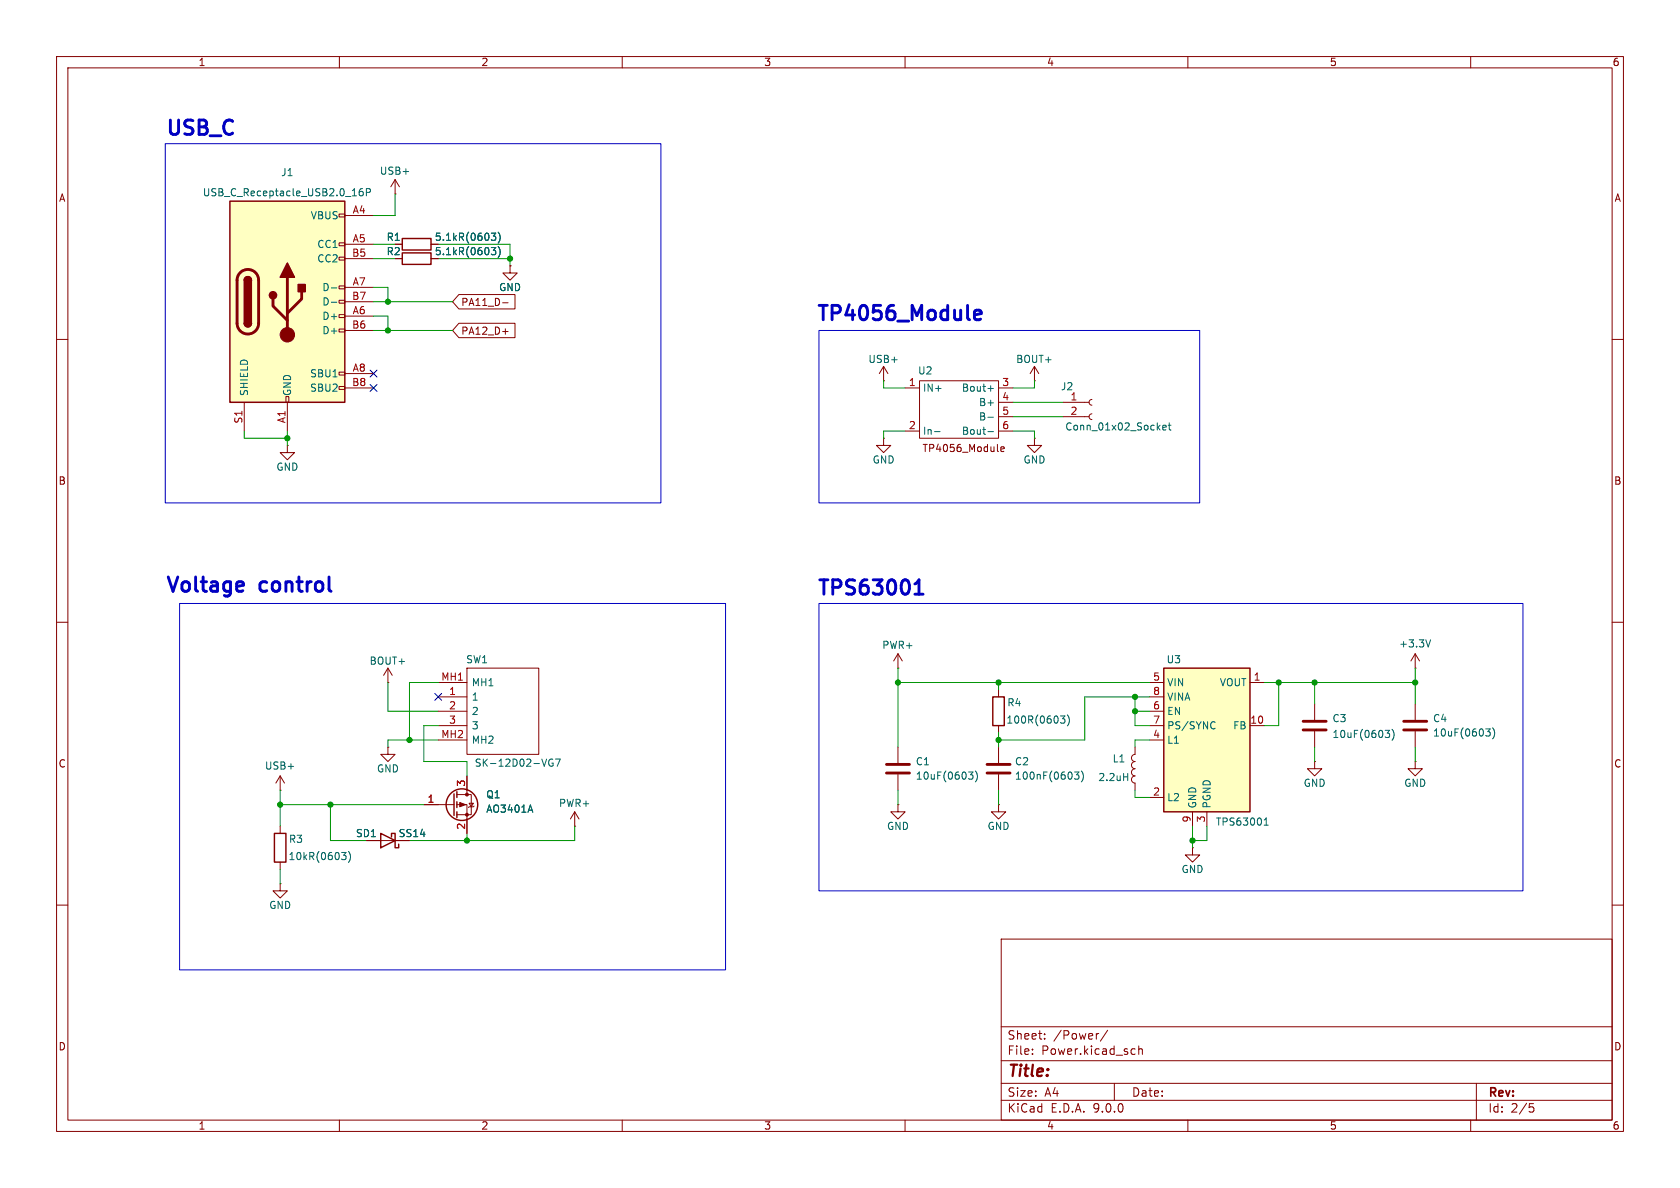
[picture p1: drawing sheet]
<svg xmlns="http://www.w3.org/2000/svg" width="297mm" height="210mm" viewBox="0 0 297 210" stroke-linecap="round" stroke-linejoin="round" font-family="sans-serif">
<g fill="none" stroke="#840000" stroke-width=".18">
<path d="M10 10h277v190h-277zM12 12h273v186h-273zM60 10v2M110 10v2M160 10v2M210 10v2M260 10v2M69.8 43.2h1.3M69.8 45.7h1.3M76.2 43.2h1.3M76.2 45.7h1.3M90.2 47v1.3h1.2l-1.2 1.2-1.3-1.2h1.3"/>
<path d="M90.2 47h.1M10 60h2M188 71.1h4.5M188 73.7h4.5M193 70.6l-.3 .2-.2 .3 .2 .4 .3 .1M193 73.2l-.3 .1-.2 .4 .2 .3 .3 .2M285 60h2M10 110h2M250.2 118.1h.1M250.2 115.6l-.8 1.2M250.2 115.6l.8 1.2M250.2 115.6v2.5"/>
<path d="M285 110h2M49.5 156.2v1.3h1.3l-1.3 1.3-1.2-1.3h1.2M49.5 156.2h.1M101.6 146.1h.1M101.6 143.5l-.8 1.3M101.6 143.5l.8 1.3M101.6 143.5v2.6M10 160h2M177 166h108v32h-108zM285 160h2M60 198v2M110 198v2"/>
<path d="M160 198v2M177 194.5h108M177 191.5h108M177 187.5h108M177 181.5h108M182.5 186.3v.1M182.5 185.5v.1M184.7 183.6v.1M184.7 182.8v.1M194.2 182.7l-.2 .1M195.8 182.1l-1.3 2M197 191.5v3"/>
<path d="M200.2 185.4l.5 .1M200.7 186.3l-.5 .1M201.3 185.5l.2-.1 .4 .1 .1 .9M201.3 184.9v1.5M210 198v2M260 198v2M261 191.5v6.5M270.4 195.1h.7M270.5 195.7h.4l.3 .3-.2 .5-.5 .1"/>
</g>
<path d="M86.9 41.2h.7l-.4 .5 .4 .1v.6l-.2 .1-.5-.1M86.9 43.8h.7l-.4 .4 .4 .2v.5l-.2 .1h-.5M88.1 41a1.46 1.46 0 0 1 0 2M88.1 43.6a1.46 1.46 0 0 1 0 1.9M205.6 75.6l.6-.1-.1-.3h-.4l-.1 .2v.6h.5M206.5 75.2h.5M206.7 74.7v1.1l.3 .2M252.9 113.1l-.4 1.3" fill="none" stroke="#006464" stroke-width=".18"/>
<path d="M71.1 42.2h5.1v2h-5.1zM71.1 44.7h5.1v2h-5.1z" fill="none" stroke="#840000" stroke-width=".25"/>
<path d="M40.6 35.6h20.4v35.5h-20.4z" fill="#ffffc2"/>
<g fill="none" stroke="#840000" stroke-width=".18">
<path d="M59.9 37.8h1.1v.6h-1.1zM61 38.1h5M69.8 34.3h.1M69.8 31.8l-.7 1.2M69.8 31.8l.8 1.2M69.8 31.8v2.5M59.9 42.9h1.1v.5h-1.1zM59.9 45.5h1.1v.5h-1.1zM59.9 50.5h1.1v.6h-1.1zM59.9 53.1h1.1v.5h-1.1zM59.9 55.6h1.1v.5h-1.1zM59.9 58.2h1.1v.5h-1.1z"/>
<path d="M61 43.2h5M61 45.7h5M61 50.8h5M61 53.3h5M61 55.9h5M61 58.4h5M43.2 71.1v5.1M50.5 70.1h.6v1h-.6zM50.8 78.7v1.3h1.3l-1.3 1.3-1.3-1.3h1.3M50.8 78.7h.1M50.8 71.1v5.1M59.9 65.8h1.1v.5h-1.1z"/>
<path d="M59.9 68.3h1.1v.5h-1.1zM61 66h5M61 68.6h5M156.2 67.3h.1M156.2 77.5v1.2h1.3l-1.3 1.3-1.3-1.3h1.3M156.2 77.5h.1M156.2 64.8l-.8 1.2M156.2 64.8l.8 1.2M156.2 64.8v2.5M160 68.6h2.6M160 76.2h2.6M162.6 67.3h13.9v10.2h-13.9z"/>
<path d="M176.4 79.8h.1M176.5 68.6h2.6M176.5 76.2h2.6M176.5 71.1h2.6M176.5 73.7h2.6M176.9 79.4l.6-.1v-.3h-.4l-.2 .2 .1 .6h.5M182.9 77.5v1.2h1.2l-1.2 1.3-1.3-1.3h1.3M182.9 77.5h.1M182.9 67.3h.1M182.9 64.8l-.8 1.2M182.9 64.8l.7 1.2M182.9 64.8v2.5"/>
<path d="M68.6 118.1l-.8 1.3M68.6 118.1l.7 1.3M68.6 118.1v2.6M82.5 118.1h12.7v15.3h-12.7zM158.7 118.1h.1M158.7 115.6v2.5M158.7 115.6l-.7 1.2M158.7 115.6l.8 1.2M49.5 139.7h.1M49.5 137.2l-.7 1.2M49.5 137.2l.8 1.2M49.5 137.2v2.5"/>
<path d="M68.6 120.7h.1M68.6 132.1v1.3h1.2l-1.2 1.2-1.3-1.2h1.3M68.6 132.1h.1M77.5 120.7h5M77.5 123.2h5M77.5 125.7h5M77.5 128.3h5M77.5 130.8h5M82.5 137.2v3.3M158.7 132.1v2.8M158.7 136.9v2.8M176.5 121.9v1.3"/>
<path d="M176.5 128.3v1.2M176.5 132.1v2.8M176.5 136.9v2.8M200.7 137.2a.63 .63 0 0 0-.7 .6 .63 .63 0 0 0 .7 .6v1.3M200.7 132.1v1.3a.64 .64 0 0 0-.7 .6 .64 .64 0 0 0 .7 .6 .64 .64 0 0 0-.7 .7 .64 .64 0 0 0 .7 .6 .63 .63 0 0 0-.7 .6 .63 .63 0 0 0 .7 .7M232.4 134.6v1.3h1.3l-1.3 1.3-1.3-1.3h1.3M232.4 134.6h.1M232.4 124.5v2.8M232.4 129.3v2.8M250.2 124.5v2.8M250.2 129.3v2.8M49.5 146.1v1.2"/>
<path d="M49.5 152.4v1.3M64.8 148.6h5M74.9 142.2h5.4M80.8 140.5h2.5v3.5h-2.5M80.8 142.2h1.7v5.1M82.9 142h.8l-.4 .6zM83.8 142.5l-.1 .1h-.8l-.1 .1M158.7 142.2v1.3h1.3l-1.3 1.3-1.2-1.3h1.2M158.7 142.2h.1M176.5 142.2v1.3h1.3l-1.3 1.3-1.2-1.3h1.2M176.5 142.2h.1M210.8 149.9v1.2h1.3l-1.3 1.3-1.3-1.3h1.3"/>
<path d="M210.8 149.9h.1"/>
</g>
<g fill="none" stroke="#840000" stroke-width=".25">
<path d="M40.6 35.6h20.4v35.5h-20.4zM43.2 49.5a.64 .64 0 0 1 .6-.6 .64 .64 0 0 1 .6 .6M43.2 57.2a.64 .64 0 0 0 .6 .6 .64 .64 0 0 0 .6-.6M80.8 140v1M175.5 123.2h2v5.1h-2zM48.5 147.3h2v5.1h-2zM67.3 147.3l2.5 1.3-2.5 1.3zM69.2 148v-.7h.6v2.6h.7v-.7M80.3 140.3v3.8M80.8 141.7v1M80.8 143.5v1"/>
<circle cx="81.7" cy="142.2" r="2.79"/>
</g>
<path d="M42.5 48.2a1.9 1.9 0 0 1 2-.4 1.9 1.9 0 0 1 1.2 1.7v7.7a1.91 1.91 0 0 1-1.9 1.8 1.91 1.91 0 0 1-1.9-1.8v-7.8l.2-.7zM48.3 52.8v1.3l2.5 2.5M50.8 49v10.2M53.3 51.6v1.2l-2.5 2.6M156.7 135.1h4.1M156.7 136.7h4.1M174.5 135.1h4.1M174.5 136.7h4.1M230.4 127.5h4M230.4 129h4M248.2 127.5h4M248.2 129h4" fill="none" stroke="#840000" stroke-width=".51"/>
<g fill="#840000" stroke="#840000" stroke-width=".25">
<path d="M43.2 49.5h1.2v7.7h-1.2z"/>
<path d="M43.4 49.1a.64 .64 0 0 1 .7-.2 .64 .64 0 0 1 .3 .6h-1.2z"/>
<path d="M43.2 57.2h1.2a.64 .64 0 0 1-.6 .6 .64 .64 0 0 1-.6-.6z"/>
<path d="M50.8 46.5l1.3 2.5h-2.6z"/>
<path d="M52.7 50.3h1.3v1.3h-1.3z"/>
<circle cx="48.3" cy="52.2" r=".63"/>
</g>
<g fill="#840000" stroke="#840000" stroke-width=".18">
<path d="M81.3 141.9l1 .3-1 .4z"/>
<circle cx="50.8" cy="59.2" r="1.27"/>
<circle cx="82.5" cy="140.5" r=".25"/>
<circle cx="82.5" cy="144" r=".25"/>
</g>
<g fill="none" stroke="#006464" stroke-width=".18">
<path d="M64.1 33.3l-.4 .1a.86 .86 0 0 0 0 1.2l.5-.1v-.4l-.2-.3-.4 .1-.1 .2M64.8 34h.6l.1-.2-.1-.3-.6-.2v1.3M58.6 50.9h.9M58.6 53.4h.9M165.2 76.3h1M174.7 76.3h.9M174.7 68.7h.9M174.7 73.8h.9M97.7 134.2a.59 .59 0 0 0-.7 .6 .59 .59 0 0 0 .7 .6l.1-.5h-.3M98.2 134.2h.9l-.6 1.3M171.2 136.5h.8l-.4 .5 .3 .1 .1 .4-.2 .2h-.4M172.4 136.3a1.46 1.46 0 0 1 0 1.9"/>
<path d="M187.5 126.6h.8l-.5 .4 .4 .2v.5l-.2 .1h-.5M188.7 126.4a1.46 1.46 0 0 1 0 1.9M190 136.5h.7l-.4 .5 .4 .1v.5l-.2 .1-.5-.1M191.2 136.3a1.46 1.46 0 0 1 0 1.9M198.6 137.3h.8M199.4 136.7v1.3M244.9 129.1h.8l-.5 .5 .4 .1 .1 .4-.3 .3h-.3M246.1 128.9a1.46 1.46 0 0 1 0 2M262.7 128.8h.7l-.4 .5 .4 .2v.4l-.2 .2h-.4M263.9 128.7a1.46 1.46 0 0 1 0 1.9M60.4 150.7h.8l-.4 .5 .3 .1 .1 .4-.3 .3h-.3M61.6 150.5a1.46 1.46 0 0 1 0 1.9"/>
<path d="M93.8 142.3l.4 1.3"/>
</g>
<path d="M205.7 118.1h15.3v25.4h-15.3z" fill="#ffffc2"/>
<path d="M205.7 118.1h15.3v25.4h-15.3z" fill="none" stroke="#840000" stroke-width=".25"/>
<g fill="none" stroke="#840000" stroke-width=".18">
<path d="M69.8 43.2h1.3M69.8 45.7h1.3M76.2 43.2h1.3M76.2 45.7h1.3M81.1 52.1h9.9v2.5h-9.9l-1.1-1.3zM81.1 57.1h9.9v2.6h-9.9l-1.1-1.3zM88.9 53.5h.9M88.9 58.6h.9M90.2 47h.1M82.5 137.2v2.5M203.2 120.7h2.5M203.2 123.2h2.5"/>
<path d="M203.2 125.7h2.5M203.2 128.3h2.5M203.2 130.8h2.5M221 120.7h2.5M221 128.3h2.5M250.2 134.6v1.3h1.3l-1.3 1.3-1.3-1.3h1.3M250.2 134.6h.1M64.8 148.6h2.5M74.9 142.2h2.6M82.5 144.8v2.5M203.2 141h2.5M210.8 143.5v2.6"/>
<path d="M213.4 143.5v2.6"/>
</g>
<path d="M86.9 41.2h.7l-.4 .5 .4 .1v.6l-.2 .1-.5-.1M86.9 43.8h.7l-.4 .4 .4 .2v.5l-.2 .1h-.5M88.1 41a1.46 1.46 0 0 1 0 2M88.1 43.6a1.46 1.46 0 0 1 0 1.9M214.5 127.6l.3 .1M214.8 128.7l-.3 .1M93.8 142.3l.4 1.3M223.5 145.9h.7M223.5 145l.4-.4v1.3" fill="none" stroke="#006464" stroke-width=".18"/>
<g fill="none" stroke="#009600" stroke-width=".18">
<path d="M69.8 34.3v3.8h-3.8M66 53.3h14M66 43.2h3.8M66 45.7h3.8M66 50.8h2.6v2.5M66 55.9h2.6v2.5M66 58.4h14M77.5 43.2h12.7v3.8M77.5 45.7h12.7M43.2 76.2v1.3h7.6M50.8 76.2v2.5M156.2 67.3v1.3h3.8"/>
<path d="M160 76.2h-3.8v1.3M179.1 76.2h3.8v1.3M179.1 71.1h8.9M179.1 73.7h8.9M182.9 67.3v1.3h-3.8M158.7 118.1v14M250.2 118.1v6.4M49.5 139.7v6.4M68.6 120.7v5h8.9M77.5 120.7h-5.1v10.1M77.5 130.8h-8.9v1.3M77.5 128.3h-2.6v6.3h7.6v2.6"/>
<path d="M158.7 139.7v2.5M158.7 120.7h44.5M176.5 120.7v1.2M176.5 129.5v2.6M176.5 139.7v2.5M200.7 139.7v1.3h2.5M200.7 123.2v5.1h2.5M200.7 125.7h2.5M203.2 130.8h-2.5v1.3M203.2 123.2h-11.4v7.6h-15.3M223.5 120.7h26.7M226.1 120.7v7.6h-2.6"/>
<path d="M232.4 120.7v3.8M232.4 132.1v2.5M250.2 132.1v2.5M49.5 142.2h25.4M49.5 153.7v2.5M58.4 142.2v6.4h6.4M82.5 147.3v1.3M101.6 146.1v2.5h-29.2M210.8 146.1v3.8M213.4 146.1v2.5h-2.6"/>
</g>
<path d="M65.4 65.4l1.2 1.2M65.4 68l1.2 1.2M66.6 65.4l-1.2 1.2M66.6 68l-1.2 1.2M76.9 122.6l1.2 1.2M78.1 122.6l-1.2 1.2" fill="none" stroke="#000084" stroke-width=".18"/>
<path d="M172.3 55.7l1.2-.3-.2-.4-.7-.2-.3 .4v1l.1 .2 .2 .1 .7-.1M42.7 102.8l.2 .2 .1 .4-1.2 .3M42.9 104.4l-.2 .1M161.7 105h1.5M161.7 103.2l.8-.7v2.5" fill="none" stroke="#0000c2" stroke-width=".51"/>
<path d="M29.2 25.4h87.6v63.5h-87.6zM144.8 58.4h67.3v30.5h-67.3zM31.7 106.7h96.6v64.8h-96.6zM144.8 106.7h124.4v50.8h-124.4z" fill="none" stroke="#0000c2" stroke-width=".18"/>
<g fill="#009600" stroke="#009600" stroke-width=".18">
<circle cx="68.6" cy="58.4" r=".46"/>
<circle cx="90.2" cy="45.7" r=".46"/>
<circle cx="68.6" cy="53.3" r=".46"/>
<circle cx="50.8" cy="77.5" r=".46"/>
<circle cx="176.5" cy="130.8" r=".46"/>
<circle cx="176.5" cy="120.7" r=".46"/>
<circle cx="82.5" cy="148.6" r=".46"/>
<circle cx="158.7" cy="120.7" r=".46"/>
<circle cx="58.4" cy="142.2" r=".46"/>
<circle cx="72.4" cy="130.8" r=".46"/>
<circle cx="49.5" cy="142.2" r=".46"/>
<circle cx="200.7" cy="123.2" r=".46"/>
<circle cx="200.7" cy="125.7" r=".46"/>
<circle cx="210.8" cy="148.6" r=".46"/>
<circle cx="226.1" cy="120.7" r=".46"/>
<circle cx="232.4" cy="120.7" r=".46"/>
<circle cx="250.2" cy="120.7" r=".46"/>
</g>
<g font-size="3.5" fill="#0000c2">
<text x="29" y="24.6">USB_C</text>
<text x="144.1" y="57.4">TP4056_Module</text>
<text x="29" y="105.4">Voltage</text>
<text x="46" y="105.4">control</text>
<text x="144.2" y="105.9">TPS63001</text>
</g>
<text font-size="2.8" fill="#840000" x="178" y="190.9">Title:</text>
<g font-size="2.1" fill="#840000">
<text x="178" y="184">Sheet:</text>
<text x="186.2" y="184">/Power/</text>
<text x="178" y="186.7">File:</text>
<text x="184.1" y="186.7">Power.kicad_sch</text>
<text x="178" y="196.9">KiCad</text>
<text x="178" y="194.1">Size:</text>
<text x="184.7" y="194.1">A4</text>
<text x="185.7" y="196.9">E.D.A.</text>
<text x="193.3" y="196.9">9.0.0</text>
<text x="200" y="194.1">Date:</text>
<text x="263" y="194.3">Rev:</text>
<text x="263" y="196.9">Id:</text>
<text x="267.1" y="196.9">2/5</text>
</g>
<g font-size="1.8" fill="#840000">
<text x="35" y="11.9">1</text>
<text x="85" y="11.9">2</text>
<text x="135" y="11.9">3</text>
<text x="185" y="11.9">4</text>
<text x="235" y="11.9">5</text>
<text x="285" y="11.9">6</text>
<text x="10.3" y="35.9">A</text>
<text x="285.3" y="35.9">A</text>
<text x="81.4" y="54.3">PA11_D-</text>
<text x="81.4" y="59.4">PA12_D+</text>
<text x="163" y="80.1">TP4056_Module</text>
<text x="10.3" y="85.9">B</text>
<text x="285.3" y="85.9">B</text>
<text x="10.3" y="135.9">C</text>
<text x="285.3" y="135.9">C</text>
<text x="70.4" y="148.2">SS14</text>
<text x="10.3" y="185.9">D</text>
<text x="285.3" y="185.9">D</text>
<text x="35" y="199.9">1</text>
<text x="85" y="199.9">2</text>
<text x="135" y="199.9">3</text>
<text x="185" y="199.9">4</text>
<text x="235" y="199.9">5</text>
<text x="285" y="199.9">6</text>
</g>
<g font-size="1.8" fill="#006464">
<text x="35.8" y="34.9">USB_C_Receptacle_USB2.0_16P</text>
<text x="49.6" y="31.3">J1</text>
<text x="67.1" y="31.1">USB+</text>
<text x="54.8" y="39">VBUS</text>
<text x="56" y="44">CC1</text>
<text x="56" y="46.6">CC2</text>
<text x="68.3" y="42.8">R1</text>
<text x="68.3" y="45.3">R2</text>
<text x="76.8" y="42.8">5.1kR(0603)</text>
<text x="76.8" y="45.3">5.1kR(0603)</text>
<text x="56.9" y="51.7">D-</text>
<text x="88.1" y="51.7">GND</text>
<text x="56.9" y="54.2">D-</text>
<text x="56.9" y="56.7">D+</text>
<text x="56.9" y="59.3">D+</text>
<text x="153.4" y="64.4">USB+</text>
<text x="179.5" y="64.4">BOUT+</text>
<text x="44" y="70.1" transform="rotate(-90 44 70.1)">SHIELD</text>
<text x="51.7" y="70.1" transform="rotate(-90 51.7 70.1)">GND</text>
<text x="54.7" y="66.9">SBU1</text>
<text x="54.7" y="69.4">SBU2</text>
<text x="162.2" y="66.4">U2</text>
<text x="163.1" y="69.4">IN+</text>
<text x="170" y="69.4">Bout+</text>
<text x="173" y="72">B+</text>
<text x="187.5" y="69.2">J2</text>
<text x="163.1" y="77.1">In-</text>
<text x="170" y="77.1">Bout-</text>
<text x="173" y="74.5">B-</text>
<text x="188.2" y="76.3">Conn_01x02_Socket</text>
<text x="48.8" y="83.4">GND</text>
<text x="154.2" y="82.1">GND</text>
<text x="180.8" y="82.1">GND</text>
<text x="65.2" y="117.7">BOUT+</text>
<text x="82.3" y="117.4">SW1</text>
<text x="155.9" y="114.9">PWR+</text>
<text x="206.1" y="117.4">U3</text>
<text x="247.2" y="114.7">+3.3V</text>
<text x="83.3" y="121.5">MH1</text>
<text x="83.3" y="124.1">1</text>
<text x="178" y="125.1">R4</text>
<text x="206.2" y="121.5">VIN</text>
<text x="206.2" y="124.1">VINA</text>
<text x="215.6" y="121.5">VOUT</text>
<text x="83.3" y="126.6">2</text>
<text x="83.3" y="129.1">3</text>
<text x="83.3" y="131.7">MH2</text>
<text x="177.8" y="128.1">100R(0603)</text>
<text x="206.2" y="126.6">EN</text>
<text x="206.2" y="129.1">PS/SYNC</text>
<text x="206.2" y="131.7">L1</text>
<text x="217.9" y="129.1">FB</text>
<text x="235.5" y="127.9">C3</text>
<text x="235.5" y="130.7">10uF(0603)</text>
<text x="253.2" y="127.9">C4</text>
<text x="253.2" y="130.4">10uF(0603)</text>
<text x="46.7" y="136.2">USB+</text>
<text x="66.5" y="136.8">GND</text>
<text x="83.8" y="135.7">SK-12D02-VG7</text>
<text x="161.8" y="135.5">C1</text>
<text x="179.3" y="135.5">C2</text>
<text x="196.6" y="135">L1</text>
<text x="85.9" y="143.9">AO3401A</text>
<text x="85.9" y="141.3">Q1</text>
<text x="98.7" y="142.8">PWR+</text>
<text x="161.8" y="138">10uF(0603)</text>
<text x="179.3" y="138">100nF(0603)</text>
<text x="194.1" y="138.3">2.2uH</text>
<text x="206.2" y="141.8">L2</text>
<text x="211.7" y="143" transform="rotate(-90 211.7 143)">GND</text>
<text x="214.2" y="143" transform="rotate(-90 214.2 143)">PGND</text>
<text x="230.4" y="139.3">GND</text>
<text x="248.2" y="139.3">GND</text>
<text x="51" y="149.2">R3</text>
<text x="62.8" y="148.2">SD1</text>
<text x="156.7" y="146.9">GND</text>
<text x="174.5" y="146.9">GND</text>
<text x="214.9" y="146.2">TPS63001</text>
<text x="50.9" y="152.2">10kR(0603)</text>
<text x="208.8" y="154.5">GND</text>
<text x="47.5" y="160.9">GND</text>
</g>
<g font-size="1.8" fill="#a90000">
<text x="62.2" y="37.8">A4</text>
<text x="62.2" y="45.5">B5</text>
<text x="62.2" y="42.9">A5</text>
<text x="62.2" y="53.1">B7</text>
<text x="62.2" y="50.5">A7</text>
<text x="62.2" y="58.2">B6</text>
<text x="62.2" y="55.6">A6</text>
<text x="62.2" y="65.8">A8</text>
<text x="62.2" y="68.3">B8</text>
<text x="160.6" y="68.3">1</text>
<text x="177.1" y="68.3">3</text>
<text x="177.1" y="70.9">4</text>
<text x="189.2" y="70.9">1</text>
<text x="42.9" y="75" transform="rotate(-90 42.9 75)">S1</text>
<text x="50.5" y="74.9" transform="rotate(-90 50.5 74.9)">A1</text>
<text x="160.6" y="75.9">2</text>
<text x="177.1" y="73.4">5</text>
<text x="177.1" y="75.9">6</text>
<text x="189.2" y="73.4">2</text>
<text x="77.9" y="120.4">MH1</text>
<text x="79.3" y="122.9">1</text>
<text x="79.3" y="125.5">2</text>
<text x="203.8" y="120.4">5</text>
<text x="203.8" y="122.9">8</text>
<text x="203.8" y="125.5">6</text>
<text x="221.5" y="120.4">1</text>
<text x="77.9" y="130.6">MH2</text>
<text x="79.3" y="128">3</text>
<text x="203.8" y="128">7</text>
<text x="203.8" y="130.6">4</text>
<text x="220.9" y="128">10</text>
<text x="75.5" y="142">1</text>
<text x="82.3" y="139.1" transform="rotate(-90 82.3 139.1)">3</text>
<text x="203.8" y="140.7">2</text>
<text x="82.3" y="146.8" transform="rotate(-90 82.3 146.8)">2</text>
<text x="210.6" y="145.5" transform="rotate(-90 210.6 145.5)">9</text>
<text x="213.1" y="145.5" transform="rotate(-90 213.1 145.5)">3</text>
</g>
</svg>
